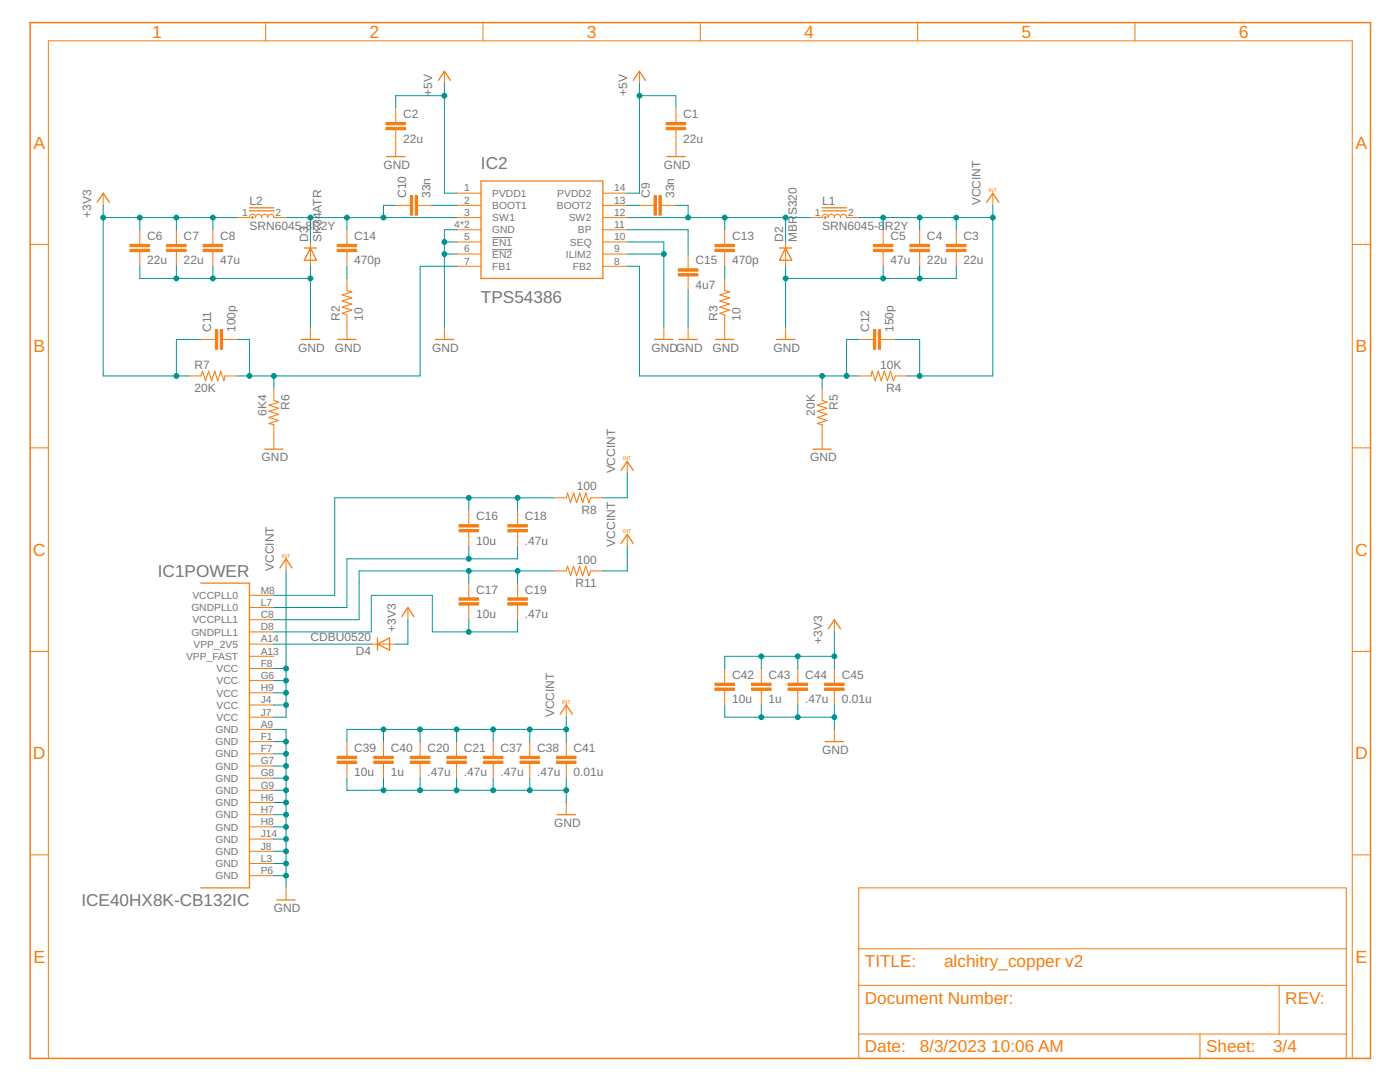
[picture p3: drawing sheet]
<svg xmlns="http://www.w3.org/2000/svg" width="279mm" height="216mm" viewBox="0 0 279 216" stroke-linecap="round" stroke-linejoin="round" font-family="sans-serif">
<path d="M98.2 47.4h4M98.2 49.8h4" fill="none" stroke="#757575" stroke-width=".2"/>
<path d="M6 4.5h267.5v206.7h-267.5z" fill="none" stroke="#f57c10" stroke-width=".3"/>
<g fill="none" stroke="#f57c10" stroke-width=".2">
<path d="M53 4.5v3.6M88.7 14.2v2.5M96.4 4.5v3.6M127.6 14.2v2.5M139.8 4.5v3.6M183.1 4.5v3.6M226.5 4.5v3.6M20.6 38.5v2.5M79 21.5v2.9M79 25.9v5.3M91.1 38.5h4.9M120.3 38.5h4.9"/>
<path d="M134.9 21.5v2.9M134.9 25.9v5.3M198.1 38.5v2.5M6 48.8h3.7M27.9 45.8v3M27.9 50.2v2.9M35.2 45.8v3M35.2 50.2v2.9M42.5 45.8v3M42.5 50.2v2.9M47.3 43.4h2.5a.62 .62 0 0 1 .6-.7 .62 .62 0 0 1 .6 .7 .61 .61 0 0 1 .6-.7 .61 .61 0 0 1 .6 .7 .61 .61 0 0 1 .6-.7 .61 .61 0 0 1 .6 .7 .62 .62 0 0 1 .6-.7 .62 .62 0 0 1 .7 .7h2.4M62 48.3v4.8"/>
<path d="M69.2 45.8v3M69.2 50.2v2.9M69.2 55.6v2.4M79 41h2.9M83.4 41h2.9M91.1 41h4.9M91.1 43.4h4.9M91.1 45.8h4.9M91.1 48.3h4.9M91.1 50.7h4.9M91.1 53.1h4.9M120.3 41h4.9"/>
<path d="M120.3 43.4h4.9M120.3 45.8h4.9M120.3 48.3h4.9M120.3 50.7h4.9M120.3 53.1h4.9M127.6 41h2.9M132 41h2.9M137.3 50.7v2.9M137.3 55.1v2.9M144.6 45.8v3M144.6 50.2v2.9M144.6 55.6v2.4"/>
<path d="M156.8 48.3v4.8M161.6 43.4h2.5a.62 .62 0 0 1 .6-.7 .62 .62 0 0 1 .6 .7 .61 .61 0 0 1 .6-.7 .61 .61 0 0 1 .6 .7 .62 .62 0 0 1 .6-.7 .62 .62 0 0 1 .6 .7 .61 .61 0 0 1 .6-.7 .61 .61 0 0 1 .7 .7h2.4M176.3 45.8v3M176.3 50.2v2.9M183.5 45.8v3M183.5 50.2v2.9M190.8 45.8v3M190.8 50.2v2.9M269.9 48.8h3.6M37.6 75h2.5M40.1 67.7h2.9M44.4 67.7h2.9"/>
<path d="M44.9 75h2.4M54.7 77.4v2.5M62 65.3v2.4M69.2 62.9v4.8M88.7 65.3v2.4M132.5 65.3v2.4M137.3 65.3v2.4M144.6 62.9v4.8M156.8 65.3v2.4M164.1 77.4v2.5M171.4 67.7h2.9M171.4 75h2.4"/>
<path d="M175.8 67.7h2.9M178.7 75h2.4M6 89.4h3.7M54.7 84.8v4.8M110.6 99.3h2.4M117.9 99.3h2.4M125.2 92.1v2.4M164.1 84.8v4.8M269.9 89.4h3.6M49.8 118.8h4.9M57.1 111.5v2.4M93.6 101.8v2.9"/>
<path d="M93.6 106.2v2.9M93.6 116.4v2.9M103.3 101.8v2.9M103.3 106.2v2.9M103.3 116.4v2.9M110.6 113.9h2.4M117.9 113.9h2.4M125.2 106.6v2.5M6 130h3.7M49.8 121.2h4.9M49.8 123.7h4.9M49.8 126.1h4.9"/>
<path d="M49.8 128.5h4.9M49.8 131h4.9M49.8 133.4h4.9M49.8 135.8h4.9M49.8 138.2h4.9M74.1 128.5h4.9M81.4 121.2v2.5M93.6 120.7v3M103.3 120.7v3M144.6 133.4v2.9M144.6 137.8v2.9M151.9 133.4v2.9"/>
<path d="M151.9 137.8v2.9M159.2 133.4v2.9M159.2 137.8v2.9M166.5 123.7v2.4M166.5 133.4v2.9M166.5 137.8v2.9M269.9 130h3.6M49.8 140.7h4.9M49.8 143.1h4.9M49.8 145.5h4.9M49.8 148h4.9M49.8 150.4h4.9"/>
<path d="M49.8 152.8h4.9M49.8 155.3h4.9M49.8 157.7h4.9M69.2 148v2.9M69.2 152.4v2.9M76.5 148v2.9M76.5 152.4v2.9M83.8 148v2.9M83.8 152.4v2.9M91.1 148v2.9M91.1 152.4v2.9M98.4 148v2.9"/>
<path d="M98.4 152.4v2.9M105.7 148v2.9M105.7 152.4v2.9M113 140.7v2.4M113 148v2.9M113 152.4v2.9M166.5 145.5v2.5M6 170.6h3.7M49.8 160.1h4.9M49.8 162.6h4.9M49.8 165h4.9M49.8 167.4h4.9"/>
<path d="M49.8 169.9h4.9M49.8 172.3h4.9M49.8 174.7h4.9M57.1 177.2v2.4M113 160.1v2.5M171.4 177.2h97.3v34h-97.3zM269.9 170.6h3.6M171.4 196.6h97.3M171.4 189.3h97.3M255.3 196.6v9.7M9.7 211.2v-203.1h260.2v203.1M171.4 206.3h97.3"/>
<path d="M239.5 206.3v4.9"/>
</g>
<g fill="none" stroke="#f57c10" stroke-width=".25">
<path d="M87.5 16l1.2-1.8 1.2 1.8M126.4 16l1.2-1.8 1.2 1.8M77.2 31.2h3.6M96 36.1h24.3v19.5h-24.3zM133.1 31.2h3.6M19.4 40.4l1.2-1.9 1.2 1.9M49.8 42.1h4.9M49.8 41.5h4.9M60.7 49.5h2.5M62 49.5l1.2 2.4h-2.5zM155.6 49.5h2.4M156.8 49.5l1.2 2.4h-2.4z"/>
<path d="M164.1 42.1h4.9M164.1 41.5h4.9M196.9 40.4l1.2-1.9 1.2 1.9M60.1 67.7h3.7M67.4 67.7h3.7M86.9 67.7h3.6M130.6 67.7h3.7M135.5 67.7h3.7M142.8 67.7h3.7M155 67.7h3.6M52.8 89.6h3.7M124 93.9l1.2-1.8 1.2 1.8"/>
<path d="M162.3 89.6h3.6M40.1 116.4h9.7v60.8h-9.7M55.9 113.3l1.2-1.8 1.2 1.8M124 108.5l1.2-1.9 1.2 1.9M75.3 128.5l2.4-1.2v2.4zM75.3 127.3v2.4M80.2 123l1.2-1.8 1.2 1.8M165.3 125.5l1.2-1.8 1.2 1.8M111.8 142.5l1.2-1.8 1.2 1.8M164.7 148h3.6M55.3 179.6h3.6M111.2 162.6h3.7"/>
</g>
<g fill="#f57c10" stroke="#f57c10" stroke-width=".2">
<path d="M132.9 25.4h3.9v.5h-3.9z"/>
<path d="M132.9 24.4h3.9v.5h-3.9z"/>
<path d="M77 25.4h3.9v.5h-3.9z"/>
<path d="M77 24.4h3.9v.5h-3.9z"/>
<path d="M188.9 49.7h3.9v.5h-3.9z"/>
<path d="M188.9 48.8h3.9v.4h-3.9z"/>
<path d="M181.6 49.7h3.9v.5h-3.9z"/>
<path d="M181.6 48.8h3.9v.4h-3.9z"/>
<path d="M174.3 49.7h3.9v.5h-3.9z"/>
<path d="M174.3 48.8h3.9v.4h-3.9z"/>
<path d="M26 49.7h3.8v.5h-3.8z"/>
<path d="M26 48.8h3.8v.4h-3.8z"/>
<path d="M33.3 49.7h3.8v.5h-3.8z"/>
<path d="M33.3 48.8h3.8v.4h-3.8z"/>
<path d="M40.5 49.7h3.9v.5h-3.9z"/>
<path d="M40.5 48.8h3.9v.4h-3.9z"/>
<path d="M131.5 39h.5v3.9h-.5z"/>
<path d="M130.5 39h.5v3.9h-.5z"/>
<path d="M82.9 39h.4v3.9h-.4z"/>
<path d="M81.9 39h.5v3.9h-.5z"/>
<path d="M44 65.8h.4v3.9h-.4z"/>
<path d="M43 65.8h.5v3.9h-.5z"/>
<path d="M175.3 65.8h.4v3.9h-.4z"/>
<path d="M174.3 65.8h.5v3.9h-.5z"/>
<path d="M142.7 49.7h3.9v.5h-3.9z"/>
<path d="M142.7 48.8h3.9v.4h-3.9z"/>
<path d="M67.3 49.7h3.9v.5h-3.9z"/>
<path d="M67.3 48.8h3.9v.4h-3.9z"/>
<path d="M135.4 54.6h3.9v.5h-3.9z"/>
<path d="M135.4 53.6h3.9v.5h-3.9z"/>
<path d="M91.6 105.7h3.9v.4h-3.9z"/>
<path d="M91.6 104.7h3.9v.5h-3.9z"/>
<path d="M91.6 120.3h3.9v.4h-3.9z"/>
<path d="M91.6 119.3h3.9v.5h-3.9z"/>
<path d="M101.3 105.7h3.9v.4h-3.9z"/>
<path d="M101.3 104.7h3.9v.5h-3.9z"/>
<path d="M101.3 120.3h3.9v.4h-3.9z"/>
<path d="M101.3 119.3h3.9v.5h-3.9z"/>
<path d="M81.9 151.9h3.9v.4h-3.9z"/>
<path d="M81.9 150.9h3.9v.5h-3.9z"/>
<path d="M89.2 151.9h3.9v.4h-3.9z"/>
<path d="M89.2 150.9h3.9v.5h-3.9z"/>
<path d="M96.5 151.9h3.9v.4h-3.9z"/>
<path d="M96.5 150.9h3.9v.5h-3.9z"/>
<path d="M103.8 151.9h3.9v.4h-3.9z"/>
<path d="M103.8 150.9h3.9v.5h-3.9z"/>
<path d="M67.3 151.9h3.9v.4h-3.9z"/>
<path d="M67.3 150.9h3.9v.5h-3.9z"/>
<path d="M74.6 151.9h3.9v.4h-3.9z"/>
<path d="M74.6 150.9h3.9v.5h-3.9z"/>
<path d="M111.1 151.9h3.9v.4h-3.9z"/>
<path d="M111.1 150.9h3.9v.5h-3.9z"/>
<path d="M142.7 137.3h3.9v.5h-3.9z"/>
<path d="M142.7 136.3h3.9v.5h-3.9z"/>
<path d="M150 137.3h3.9v.5h-3.9z"/>
<path d="M150 136.3h3.9v.5h-3.9z"/>
<path d="M157.3 137.3h3.9v.5h-3.9z"/>
<path d="M157.3 136.3h3.9v.5h-3.9z"/>
<path d="M164.6 137.3h3.9v.5h-3.9z"/>
<path d="M164.6 136.3h3.9v.5h-3.9z"/>
</g>
<path d="M69.2 58l1 .3-1.9 .5 1.9 .7-1.9 .6 1.9 .6-1.9 .6 1.9 .6-1.9 .6 .9 .4M144.6 58l1 .3-1.9 .5 1.9 .7-1.9 .6 1.9 .6-1.9 .6 1.9 .6-1.9 .6 .9 .4M40.1 75l.3-1 .6 2 .6-2 .6 2 .7-2 .6 2 .6-2 .6 2 .2-1M54.7 79.9l.9 .3-1.9 .7 1.9 .6-1.9 .6 1.9 .6-1.9 .6 1.9 .6-1.9 .6 1 .3M164.1 79.9l1 .3-2 .7 2 .6-2 .6 2 .6-2 .6 2 .6-2 .6 1 .3M173.8 75l.3-1 .6 2 .6-2 .6 2 .6-2 .6 2 .6-2 .6 2 .4-1M113 99.3l.3-.9 .6 1.9 .6-1.9 .6 1.9 .6-1.9 .6 1.9 .6-1.9 .6 1.9 .4-1M113 113.9l.3-.9 .6 1.9 .6-1.9 .6 1.9 .6-1.9 .6 1.9 .6-1.9 .6 1.9 .4-1" fill="none" stroke="#f57c10" stroke-width=".21"/>
<g fill="#f57c10" stroke="#f57c10" stroke-width=".2">
<circle cx="164.7" cy="43.4" r=".17"/>
<circle cx="50.4" cy="43.4" r=".17"/>
</g>
<g fill="none" stroke="#009292" stroke-width=".2">
<path d="M88.7 16.7v21.8h2.4M88.7 19.1h-9.7v2.4M127.6 16.7v21.8h-2.4M127.6 19.1h7.3v2.4M20.6 43.4h26.7M20.6 41v34h17M27.9 53.1v2.5h34.1M27.9 43.4v2.4M35.2 43.4v2.4M35.2 53.1v2.5M42.5 43.4v2.4M42.5 53.1v2.5"/>
<path d="M57.1 43.4h34M62 43.4v4.9M62 53.1v12.2M69.2 43.4v2.4M69.2 53.1v2.5M79 41h-2.5v2.4M86.3 41h4.8M88.7 48.3h2.4M88.7 50.7h2.4M91.1 53.1h-7.3v21.9h-36.5M91.1 45.8h-2.4v19.5M125.2 45.8h12.1v4.9"/>
<path d="M125.2 41h2.4M125.2 43.4h36.4M125.2 53.1h2.4v21.9h43.8M125.2 48.3h7.3v17M125.2 50.7h7.3M134.9 41h2.4v2.4M137.3 58v7.3M144.6 43.4v2.4M144.6 53.1v2.5M156.8 43.4v4.9M156.8 53.1v12.2M171.4 43.4h26.7"/>
<path d="M176.3 43.4v2.4M176.3 53.1v2.5M183.5 43.4v2.4M183.5 53.1v2.5M190.8 43.4v2.4M190.8 53.1v2.5h-34M198.1 41v34h-17M40.1 67.7h-4.9v7.3M47.3 67.7h2.5v7.3M54.7 75v2.4M164.1 75v2.4M171.4 67.7h-2.4v7.3"/>
<path d="M178.7 67.7h4.8v7.3M93.6 99.3v2.5M103.3 99.3v2.5M110.6 99.3h-43.8v19.5h-12.1M125.2 94.5v4.8h-4.9M57.1 113.9v29.2h-2.4M93.6 109.1v2.4M93.6 113.9v2.5M103.3 109.1v2.4h-34.1v9.7h-14.5M103.3 113.9v2.5M110.6 113.9h-38.9v9.8h-17M125.2 109.1v4.8h-4.9"/>
<path d="M54.7 138.2h2.4M54.7 135.8h2.4M54.7 133.4h2.4M54.7 128.5h19.4M81.4 123.7v4.8h-2.4M93.6 123.7v2.4M103.3 123.7v2.4h-17v-7.3h-12.2v7.3h-19.4M151.9 131v2.4M159.2 131v2.4M166.5 131h-21.9v2.4M166.5 126.1v7.3M54.7 145.5h2.4v31.7"/>
<path d="M54.7 140.7h2.4M54.7 148h2.4M54.7 150.4h2.4M54.7 152.8h2.4M54.7 155.3h2.4M54.7 157.7h2.4M69.2 155.3v2.4h43.8M76.5 145.5v2.5M76.5 155.3v2.4M83.8 145.5v2.5M83.8 155.3v2.4M91.1 145.5v2.5"/>
<path d="M91.1 155.3v2.4M98.4 145.5v2.5M98.4 155.3v2.4M105.7 145.5v2.5M105.7 155.3v2.4M113 145.5h-43.8v2.5M113 143.1v4.9M113 155.3v4.8M144.6 140.7v2.4h21.9M151.9 140.7v2.4M159.2 140.7v2.4M166.5 140.7v4.8"/>
<path d="M54.7 160.1h2.4M54.7 162.6h2.4M54.7 165h2.4M54.7 167.4h2.4M54.7 169.9h2.4M54.7 172.3h2.4M54.7 174.7h2.4"/>
</g>
<g fill="#009292" stroke="#009292" stroke-width=".2">
<circle cx="144.6" cy="43.4" r=".49"/>
<circle cx="156.8" cy="43.4" r=".49"/>
<circle cx="137.3" cy="43.4" r=".49"/>
<circle cx="176.3" cy="43.4" r=".49"/>
<circle cx="183.5" cy="43.4" r=".49"/>
<circle cx="190.8" cy="43.4" r=".49"/>
<circle cx="198.1" cy="43.4" r=".49"/>
<circle cx="183.5" cy="75" r=".49"/>
<circle cx="57.1" cy="140.7" r=".49"/>
<circle cx="57.1" cy="138.2" r=".49"/>
<circle cx="57.1" cy="135.8" r=".49"/>
<circle cx="57.1" cy="133.4" r=".49"/>
<circle cx="76.5" cy="145.5" r=".49"/>
<circle cx="83.8" cy="145.5" r=".49"/>
<circle cx="91.1" cy="145.5" r=".49"/>
<circle cx="98.4" cy="145.5" r=".49"/>
<circle cx="105.7" cy="145.5" r=".49"/>
<circle cx="113" cy="145.5" r=".49"/>
<circle cx="156.8" cy="55.6" r=".49"/>
<circle cx="176.3" cy="55.6" r=".49"/>
<circle cx="183.5" cy="55.6" r=".49"/>
<circle cx="132.5" cy="50.7" r=".49"/>
<circle cx="88.7" cy="50.7" r=".49"/>
<circle cx="88.7" cy="48.3" r=".49"/>
<circle cx="35.2" cy="55.6" r=".49"/>
<circle cx="42.5" cy="55.6" r=".49"/>
<circle cx="62" cy="55.6" r=".49"/>
<circle cx="57.1" cy="148" r=".49"/>
<circle cx="57.1" cy="150.4" r=".49"/>
<circle cx="57.1" cy="152.8" r=".49"/>
<circle cx="57.1" cy="155.3" r=".49"/>
<circle cx="57.1" cy="157.7" r=".49"/>
<circle cx="57.1" cy="160.1" r=".49"/>
<circle cx="57.1" cy="162.6" r=".49"/>
<circle cx="57.1" cy="165" r=".49"/>
<circle cx="57.1" cy="167.4" r=".49"/>
<circle cx="57.1" cy="169.9" r=".49"/>
<circle cx="57.1" cy="172.3" r=".49"/>
<circle cx="57.1" cy="174.7" r=".49"/>
<circle cx="76.5" cy="157.7" r=".49"/>
<circle cx="83.8" cy="157.7" r=".49"/>
<circle cx="91.1" cy="157.7" r=".49"/>
<circle cx="98.4" cy="157.7" r=".49"/>
<circle cx="105.7" cy="157.7" r=".49"/>
<circle cx="113" cy="157.7" r=".49"/>
<circle cx="159.2" cy="143.1" r=".49"/>
<circle cx="151.9" cy="143.1" r=".49"/>
<circle cx="166.5" cy="143.1" r=".49"/>
<circle cx="169" cy="75" r=".49"/>
<circle cx="164.1" cy="75" r=".49"/>
<circle cx="127.6" cy="19.1" r=".49"/>
<circle cx="88.7" cy="19.1" r=".49"/>
<circle cx="76.5" cy="43.4" r=".49"/>
<circle cx="69.2" cy="43.4" r=".49"/>
<circle cx="62" cy="43.4" r=".49"/>
<circle cx="49.8" cy="75" r=".49"/>
<circle cx="54.7" cy="75" r=".49"/>
<circle cx="42.5" cy="43.4" r=".49"/>
<circle cx="35.2" cy="43.4" r=".49"/>
<circle cx="27.9" cy="43.4" r=".49"/>
<circle cx="35.2" cy="75" r=".49"/>
<circle cx="20.6" cy="43.4" r=".49"/>
<circle cx="151.9" cy="131" r=".49"/>
<circle cx="159.2" cy="131" r=".49"/>
<circle cx="166.5" cy="131" r=".49"/>
<circle cx="103.3" cy="99.3" r=".49"/>
<circle cx="93.6" cy="99.3" r=".49"/>
<circle cx="103.3" cy="113.9" r=".49"/>
<circle cx="93.6" cy="113.9" r=".49"/>
<circle cx="93.6" cy="126.1" r=".49"/>
<circle cx="93.6" cy="111.5" r=".49"/>
</g>
<g font-size="3.5" fill="#f57c10">
<text x="30.4" y="7.6">1</text>
<text x="73.7" y="7.6">2</text>
<text x="117.1" y="7.6">3</text>
<text x="160.5" y="7.6">4</text>
<text x="203.8" y="7.6">5</text>
<text x="247.2" y="7.6">6</text>
<text x="6.7" y="29.7">A</text>
<text x="270.5" y="29.7">A</text>
<text x="6.7" y="70.3">B</text>
<text x="270.5" y="70.3">B</text>
<text x="6.6" y="110.9">C</text>
<text x="270.4" y="110.9">C</text>
<text x="6.6" y="151.5">D</text>
<text x="270.4" y="151.5">D</text>
<text x="6.7" y="192.1">E</text>
<text x="270.5" y="192.1">E</text>
</g>
<g font-size="3.4" fill="#757575">
<text x="96" y="33.7">IC2</text>
<text x="96" y="60.4">TPS54386</text>
<text x="31.5" y="115.1">IC1POWER</text>
<text x="16.3" y="180.8">ICE40HX8K-CB132IC</text>
</g>
<g font-size="3.4" fill="#f57c10">
<text x="172.6" y="193">TITLE:</text>
<text x="188.4" y="193">alchitry_copper v2</text>
<text x="172.6" y="200.3">Document Number:</text>
<text x="256.5" y="200.3">REV:</text>
<text x="172.6" y="210">Date:</text>
<text x="183.5" y="210">8/3/2023</text>
<text x="197.8" y="210">10:06 AM</text>
<text x="240.7" y="210">Sheet:</text>
<text x="254.1" y="210">3/4</text>
</g>
<g font-size="2.4" fill="#757575">
<text x="80.4" y="23.6">C2</text>
<text x="86.3" y="19.1" transform="rotate(-90 86.3 19.1)">+5V</text>
<text x="125.2" y="19.1" transform="rotate(-90 125.2 19.1)">+5V</text>
<text x="136.4" y="23.6">C1</text>
<text x="80.4" y="28.5">22u</text>
<text x="136.4" y="28.5">22u</text>
<text x="76.5" y="33.7">GND</text>
<text x="132.5" y="33.7">GND</text>
<text x="49.8" y="41">L2</text>
<text x="81" y="39.5" transform="rotate(-90 81 39.5)">C10</text>
<text x="85.9" y="39.5" transform="rotate(-90 85.9 39.5)">33n</text>
<text x="129.7" y="39.5" transform="rotate(-90 129.7 39.5)">C9</text>
<text x="134.5" y="39.5" transform="rotate(-90 134.5 39.5)">33n</text>
<text x="164.1" y="41">L1</text>
<text x="195.7" y="41" transform="rotate(-90 195.7 41)">VCCINT</text>
<text x="18.2" y="43.4" transform="rotate(-90 18.2 43.4)">+3V3</text>
<text x="29.4" y="47.9">C6</text>
<text x="36.7" y="47.9">C7</text>
<text x="43.9" y="47.9">C8</text>
<text x="49.8" y="45.8">SRN6045-8</text>
<text x="62.3" y="45.8">R2Y</text>
<text x="70.7" y="47.9">C14</text>
<text x="146.1" y="47.9">C13</text>
<text x="159" y="43" transform="rotate(-90 159 43)">S320</text>
<text x="164.1" y="45.8">SRN6045-8</text>
<text x="176.6" y="45.8">R2Y</text>
<text x="177.7" y="47.9">C5</text>
<text x="185" y="47.9">C4</text>
<text x="192.3" y="47.9">C3</text>
<text x="29.4" y="52.8">22u</text>
<text x="36.7" y="52.8">22u</text>
<text x="43.9" y="52.8">47u</text>
<text x="61.5" y="48.3" transform="rotate(-90 61.5 48.3)">D3</text>
<text x="64.2" y="48.3" transform="rotate(-90 64.2 48.3)">SK34ATR</text>
<text x="70.7" y="52.8">470p</text>
<text x="138.8" y="52.8">C15</text>
<text x="146.1" y="52.8">470p</text>
<text x="156.3" y="48.3" transform="rotate(-90 156.3 48.3)">D2</text>
<text x="159" y="48.3" transform="rotate(-90 159 48.3)">MBR</text>
<text x="177.7" y="52.8">47u</text>
<text x="185" y="52.8">22u</text>
<text x="192.3" y="52.8">22u</text>
<text x="138.8" y="57.6">4u7</text>
<text x="67.8" y="64.1" transform="rotate(-90 67.8 64.1)">R2</text>
<text x="72.4" y="64.1" transform="rotate(-90 72.4 64.1)">10</text>
<text x="143.2" y="64.1" transform="rotate(-90 143.2 64.1)">R3</text>
<text x="147.8" y="64.1" transform="rotate(-90 147.8 64.1)">10</text>
<text x="42.1" y="66.3" transform="rotate(-90 42.1 66.3)">C11</text>
<text x="47" y="66.3" transform="rotate(-90 47 66.3)">100p</text>
<text x="59.5" y="70.2">GND</text>
<text x="66.8" y="70.2">GND</text>
<text x="86.3" y="70.2">GND</text>
<text x="130" y="70.2">GNDGND</text>
<text x="142.2" y="70.2">GND</text>
<text x="154.4" y="70.2">GND</text>
<text x="173.5" y="66.3" transform="rotate(-90 173.5 66.3)">C12</text>
<text x="178.3" y="66.3" transform="rotate(-90 178.3 66.3)">150p</text>
<text x="38.8" y="73.6">R7</text>
<text x="175.6" y="73.6">10K</text>
<text x="38.8" y="78.2">20K</text>
<text x="53.2" y="82.9" transform="rotate(-90 53.2 82.9)">6K4</text>
<text x="57.8" y="81.7" transform="rotate(-90 57.8 81.7)">R6</text>
<text x="162.6" y="82.9" transform="rotate(-90 162.6 82.9)">20K</text>
<text x="167.2" y="81.7" transform="rotate(-90 167.2 81.7)">R5</text>
<text x="176.8" y="78.1">R4</text>
<text x="52.2" y="92">GND</text>
<text x="122.7" y="94.5" transform="rotate(-90 122.7 94.5)">VCCINT</text>
<text x="161.7" y="92">GND</text>
<text x="115.1" y="97.9">100</text>
<text x="95" y="103.8">C16</text>
<text x="104.7" y="103.8">C18</text>
<text x="116" y="102.5">R8</text>
<text x="54.7" y="113.9" transform="rotate(-90 54.7 113.9)">VCCINT</text>
<text x="95" y="108.7">10u</text>
<text x="104.7" y="108.7">.47u</text>
<text x="115.1" y="112.5">100</text>
<text x="122.7" y="109.1" transform="rotate(-90 122.7 109.1)">VCCINT</text>
<text x="95" y="118.4">C17</text>
<text x="104.7" y="118.4">C19</text>
<text x="114.9" y="117.1">R11</text>
<text x="95" y="123.3">10u</text>
<text x="104.7" y="123.3">.47u</text>
<text x="62" y="128">CDBU0520</text>
<text x="71" y="130.7">D4</text>
<text x="79" y="126.1" transform="rotate(-90 79 126.1)">+3V3</text>
<text x="164.1" y="128.5" transform="rotate(-90 164.1 128.5)">+3V3</text>
<text x="146.1" y="135.5">C42</text>
<text x="153.4" y="135.5">C43</text>
<text x="160.7" y="135.5">C44</text>
<text x="168" y="135.5">C45</text>
<text x="110.6" y="143.1" transform="rotate(-90 110.6 143.1)">VCCINT</text>
<text x="146.1" y="140.3">10u</text>
<text x="153.4" y="140.3">1u</text>
<text x="160.7" y="140.3">.47u</text>
<text x="168" y="140.3">0.01u</text>
<text x="70.7" y="154.9">10u</text>
<text x="70.7" y="150">C39</text>
<text x="78" y="154.9">1u</text>
<text x="78" y="150">C40</text>
<text x="85.3" y="154.9">.47u</text>
<text x="85.3" y="150">C20</text>
<text x="92.6" y="154.9">.47u</text>
<text x="92.6" y="150">C21</text>
<text x="99.9" y="154.9">.47u</text>
<text x="99.9" y="150">C37</text>
<text x="107.2" y="154.9">.47u</text>
<text x="107.2" y="150">C38</text>
<text x="114.5" y="154.9">0.01u</text>
<text x="114.5" y="150">C41</text>
<text x="164.1" y="150.4">GND</text>
<text x="110.6" y="165">GND</text>
<text x="54.7" y="182">GND</text>
</g>
<g font-size="2.1" fill="#757575">
<text x="92.6" y="38.2">1</text>
<text x="92.6" y="40.6">2</text>
<text x="98.2" y="39.3">PVDD1</text>
<text x="98.2" y="41.7">BOOT1</text>
<text x="111.1" y="41.7">BOOT2</text>
<text x="111.2" y="39.3">PVDD2</text>
<text x="122.6" y="38.2">14</text>
<text x="122.6" y="40.6">13</text>
<text x="48.3" y="43.1">1</text>
<text x="55" y="43.1">2</text>
<text x="90.7" y="45.5">4*2</text>
<text x="92.6" y="43.1">3</text>
<text x="92.6" y="47.9">5</text>
<text x="98.2" y="44.1">SW1</text>
<text x="98.2" y="46.6">GND</text>
<text x="113.5" y="44.1">SW2</text>
<text x="115.3" y="46.6">BP</text>
<text x="122.6" y="43.1">12</text>
<text x="122.6" y="45.5">11</text>
<text x="122.6" y="47.9">10</text>
<text x="162.6" y="43.1">1</text>
<text x="169.3" y="43.1">2</text>
<text x="92.6" y="50.4">6</text>
<text x="92.6" y="52.8">7</text>
<text x="98.2" y="49">EN1</text>
<text x="98.2" y="51.4">EN2</text>
<text x="98.2" y="53.9">FB1</text>
<text x="112.9" y="51.4">ILIM2</text>
<text x="113.7" y="49">SEQ</text>
<text x="114.3" y="53.9">FB2</text>
<text x="122.6" y="50.4">9</text>
<text x="122.6" y="52.8">8</text>
<text x="38.4" y="119.5">VCCPLL0</text>
<text x="52" y="118.5">M8</text>
<text x="38.2" y="122">GNDPLL0</text>
<text x="38.4" y="124.4">VCCPLL1</text>
<text x="52" y="120.9">L7</text>
<text x="52" y="123.3">C8</text>
<text x="52" y="125.7">D8</text>
<text x="37.1" y="131.7">VPP_FAST</text>
<text x="38.2" y="126.8">GNDPLL1</text>
<text x="38.6" y="129.3">VPP_2V5</text>
<text x="52" y="128.2">A14</text>
<text x="52" y="130.6">A13</text>
<text x="43.2" y="134.1">VCC</text>
<text x="43.2" y="136.5">VCC</text>
<text x="52" y="133">F8</text>
<text x="52" y="135.5">G6</text>
<text x="52" y="137.9">H9</text>
<text x="43.2" y="139">VCC</text>
<text x="43.2" y="141.4">VCC</text>
<text x="43.2" y="143.8">VCC</text>
<text x="52" y="140.3">J4</text>
<text x="52" y="142.8">J7</text>
<text x="43" y="146.3">GND</text>
<text x="43" y="148.7">GND</text>
<text x="52" y="145.2">A9</text>
<text x="52" y="147.6">F1</text>
<text x="43" y="151.1">GND</text>
<text x="43" y="153.6">GND</text>
<text x="52" y="150.1">F7</text>
<text x="52" y="152.5">G7</text>
<text x="52" y="154.9">G8</text>
<text x="43" y="156">GND</text>
<text x="43" y="158.4">GND</text>
<text x="43" y="160.9">GND</text>
<text x="52" y="157.4">G9</text>
<text x="52" y="159.8">H6</text>
<text x="43" y="163.3">GND</text>
<text x="43" y="165.7">GND</text>
<text x="52" y="162.2">H7</text>
<text x="52" y="164.7">H8</text>
<text x="52" y="167.1">J14</text>
<text x="43" y="168.2">GND</text>
<text x="43" y="170.6">GND</text>
<text x="43" y="173">GND</text>
<text x="52" y="169.5">J8</text>
<text x="52" y="172">L3</text>
<text x="43" y="175.5">GND</text>
<text x="52" y="174.4">P6</text>
</g>
<g font-size="1.1" fill="#f57c10">
<text x="197.3" y="38.3">INT</text>
<text x="124.3" y="91.8">INT</text>
<text x="124.3" y="106.4">INT</text>
<text x="56.2" y="111.3">INT</text>
<text x="112.2" y="140.4">INT</text>
</g>
</svg>
